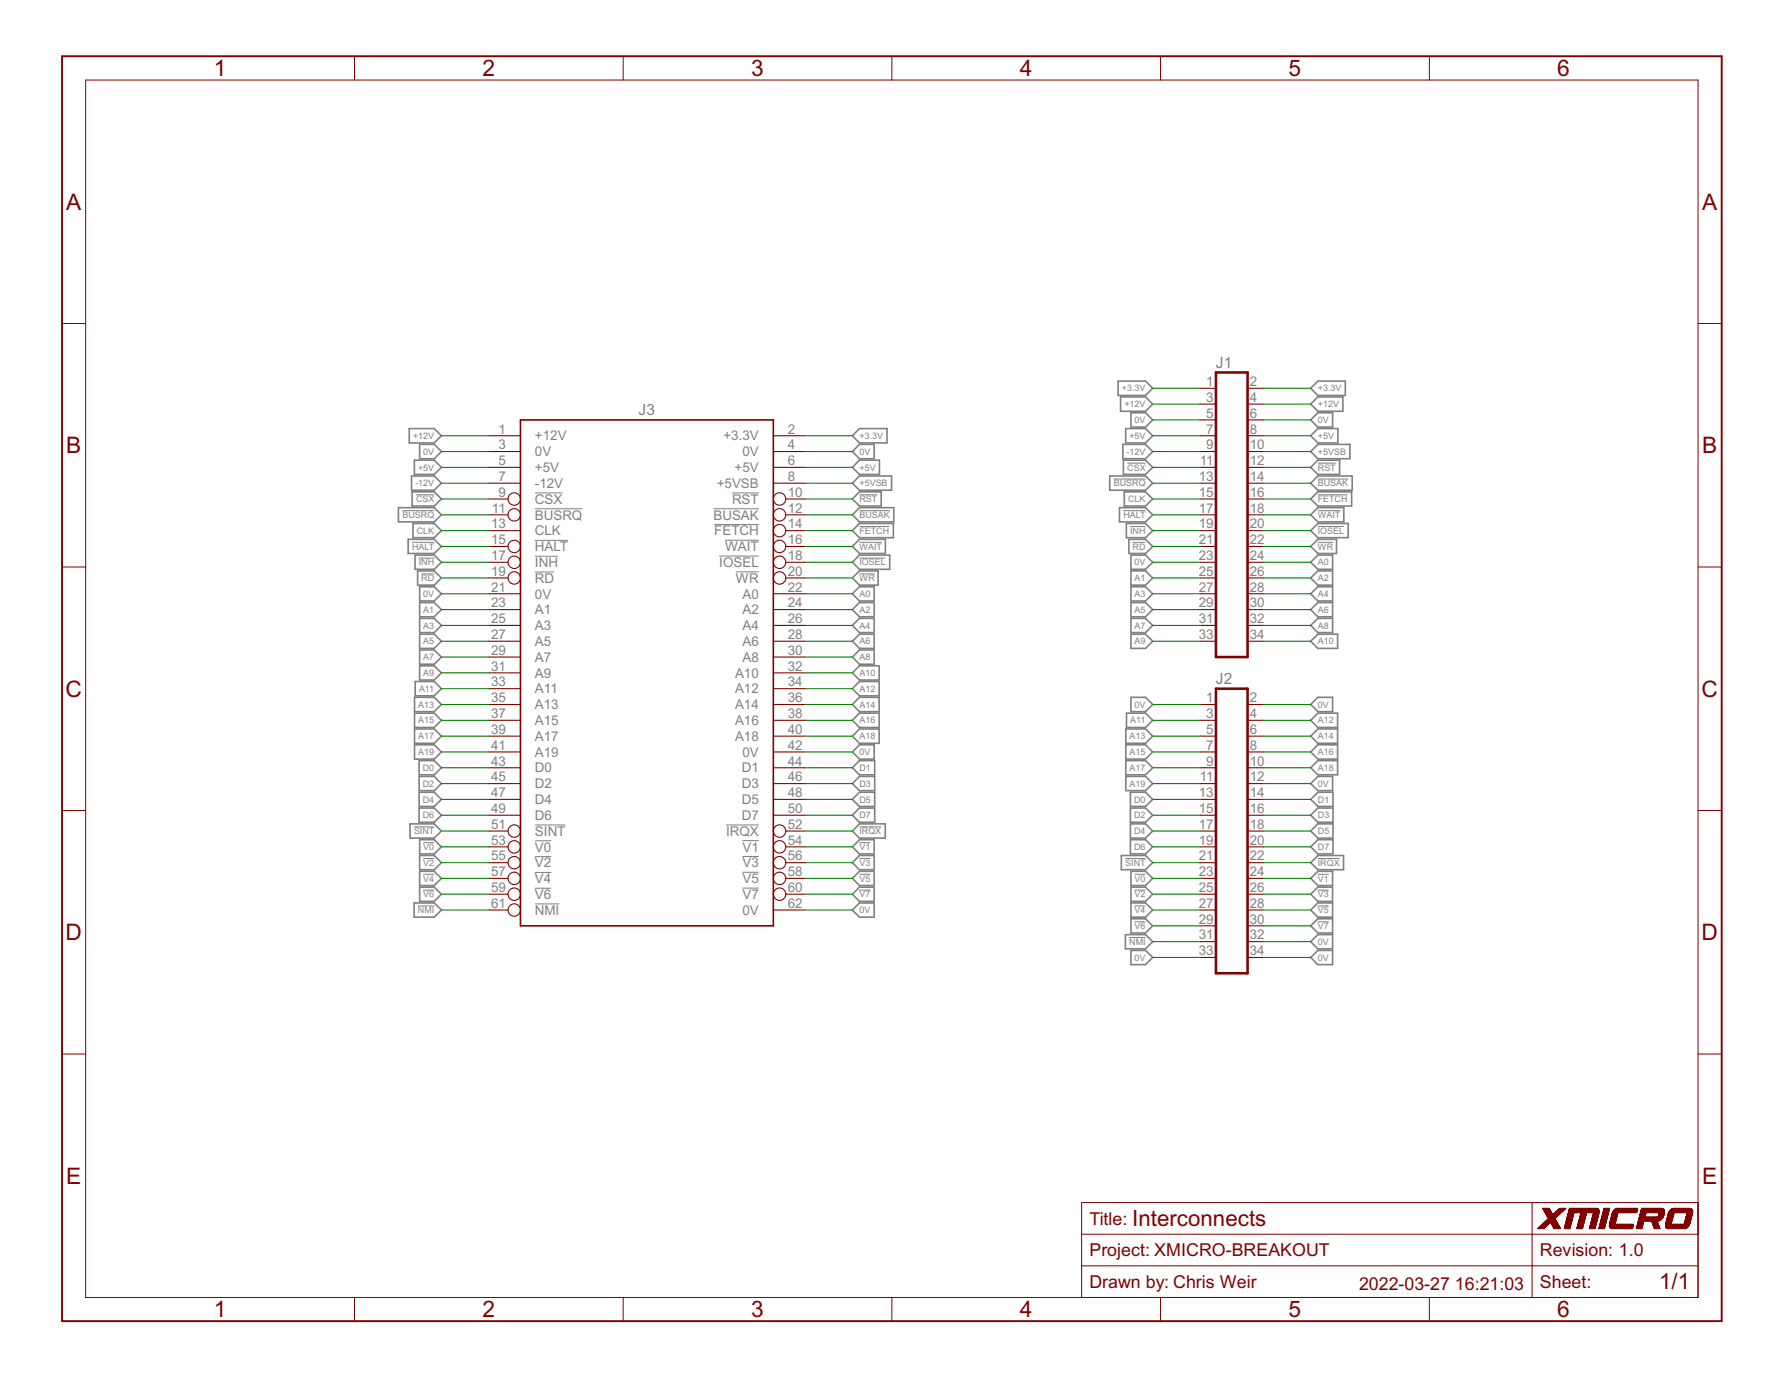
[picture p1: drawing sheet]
<svg xmlns="http://www.w3.org/2000/svg" width="279mm" height="216mm" viewBox="0 0 279 216" stroke-linecap="round" stroke-linejoin="round" font-family="sans-serif">
<g fill="none" stroke="#808080" stroke-width=".16">
<path d="M63 79.9h5M65.2 77.5h2.8M83.8 77.2h4.3M83.8 79.7h7.4M111.7 79.7h7.1M114.6 77.2h4.2M134.6 77.5h2.8M134.6 79.9h4.7M174.4 75h5M175.9 79.9h3.5M176.6 72.5h2.8M206.4 77.5h4.7"/>
<path d="M206.4 72.5h2.8M206.4 79.9h3.5M206.4 75h4.7M64.5 84.9h3.5M65.6 87.4h2.4M66 89.9h2M83.8 87.1h3.6M83.8 84.6h5.2M83.8 89.6h3M111.9 82.1h6.9M112.6 87.1h6.2M113.5 84.6h5.3"/>
<path d="M115.2 89.5h3.6M134.6 89.9h2.4M134.6 84.9h3.5M134.6 82.4h4.7M134.6 87.4h4.1M177 82.4h2.4M177.4 84.9h2M206.4 84.9h2.4M206.4 82.4h4.1M64.8 129.5h3.2M66.3 131.9h1.7M66.3 136.9h1.7"/>
<path d="M66.3 134.4h1.7M66.3 139.4h1.7M83.8 129.2h4.8M83.8 139.1h2.5M83.8 136.6h2.5M83.8 134.1h2.5M83.8 131.6h2.5M113.7 129.2h5.1M116.3 139h2.5M116.3 136.6h2.5M116.3 134.1h2.5M116.3 131.6h2.5"/>
<path d="M134.6 131.9h1.7M134.6 136.9h1.7M134.6 134.4h1.7M134.6 139.4h1.7M134.6 129.5h3.4M176.2 134.4h3.2M177.7 136.9h1.7M177.7 139.4h1.7M206.4 136.9h1.7M206.4 134.4h3.4M206.4 139.4h1.7M65.4 141.8h2.6"/>
<path d="M83.8 141.5h3.8M176.8 146.8h2.6M177.7 141.8h1.7M177.7 144.3h1.7M206.4 141.8h1.7M206.4 144.3h1.7"/>
</g>
<g fill="none" stroke="#808080" stroke-width=".25">
<path d="M175.1 59.7h4.3l1.1 1.1-1.1 1.1h-4.3zM62.4 79.5h5.6l1.1 1.1-1.1 1.1h-5.6zM64.1 67.1h3.9l1.1 1.1-1.1 1.1h-3.9zM64.5 74.5h3.5l1.1 1.1-1.1 1.2h-3.5zM64.5 77h3.5l1.1 1.1-1.1 1.1h-3.5zM64.9 72.1h3.1l1.1 1.1-1.1 1.1h-3.1zM65.7 69.6h2.3l1.1 1.1-1.1 1.1h-2.3zM134.6 69.6h2.3v2.2h-2.3l-1.1-1.1zM134.6 77h3.4v2.2h-3.4l-1.1-1.1zM134.6 72.1h3.1v2.2h-3.1l-1.1-1.1zM134.6 74.5h5v2.3h-5l-1.1-1.2zM134.6 67.1h4.3v2.2h-4.3l-1.1-1.1z"/>
<path d="M134.6 79.5h5.4v2.2h-5.4l-1.1-1.1zM173.8 74.5h5.6l1.1 1.1-1.1 1.2h-5.6zM175.3 79.5h4.1l1.1 1.1-1.1 1.1h-4.1zM175.5 62.1h3.9l1.1 1.2-1.1 1.1h-3.9zM175.9 69.6h3.5l1.1 1.1-1.1 1.1h-3.5zM175.9 72.1h3.5l1.1 1.1-1.1 1.1h-3.5zM176.1 77h3.3l1.1 1.1-1.1 1.1h-3.3zM176.3 67.1h3.1l1.1 1.1-1.1 1.1h-3.1zM177.1 64.6h2.3l1.1 1.1-1.1 1.2h-2.3zM205.3 75.6l1.1-1.1h5.4v2.3h-5.4zM205.3 65.7l1.1-1.1h2.3v2.3h-2.3zM205.3 70.7l1.1-1.1h5v2.2h-5z"/>
<path d="M205.3 73.2l1.1-1.1h3.4v2.2h-3.4zM205.3 60.8l1.1-1.1h4.3v2.2h-4.3zM205.3 63.3l1.1-1.2h3.9v2.3h-3.9zM206.4 77h5.3v2.2h-5.3l-1.1-1.1zM206.4 67.1h3.1v2.2h-3.1l-1.1-1.1zM63.9 84.4h4.1l1.1 1.2-1.1 1.1h-4.1zM64.7 82h3.3l1.1 1.1-1.1 1.1h-3.3zM65 86.9h3l1.1 1.1-1.1 1.1h-3zM65.4 89.4h2.6l1.1 1.1-1.1 1.1h-2.6zM65.7 99.3h2.3l1.1 1.1-1.1 1.1h-2.3zM65.7 91.9h2.3l1.1 1.1-1.1 1.1h-2.3zM65.7 94.3h2.3l1.1 1.1-1.1 1.2h-2.3z"/>
<path d="M65.7 96.8h2.3l1.1 1.1-1.1 1.1h-2.3zM133.5 93l1.1-1.1h2.3v2.2h-2.3zM133.5 95.4l1.1-1.1h2.3v2.3h-2.3zM133.5 97.9l1.1-1.1h2.3v2.2h-2.3zM134.6 86.9h4.7v2.2h-4.7l-1.1-1.1zM134.6 89.4h2.9v2.2h-2.9l-1.1-1.1zM134.6 84.4h4.1v2.3h-4.1l-1.1-1.1zM134.6 82h5.3v2.2h-5.3l-1.1-1.1zM176.4 82h3l1.1 1.1-1.1 1.1h-3zM176.8 84.4h2.6l1.1 1.2-1.1 1.1h-2.6zM177.1 99.3h2.3l1.1 1.1-1.1 1.1h-2.3zM177.1 86.9h2.3l1.1 1.1-1.1 1.1h-2.3z"/>
<path d="M177.1 89.4h2.3l1.1 1.1-1.1 1.1h-2.3zM177.1 91.9h2.3l1.1 1.1-1.1 1.1h-2.3zM177.1 94.3h2.3l1.1 1.1-1.1 1.2h-2.3zM177.1 96.8h2.3l1.1 1.1-1.1 1.1h-2.3zM205.3 88l1.1-1.1h2.3v2.2h-2.3zM205.3 97.9l1.1-1.1h2.3v2.2h-2.3zM205.3 90.5l1.1-1.1h2.3v2.2h-2.3zM205.3 93l1.1-1.1h2.3v2.2h-2.3zM205.3 95.4l1.1-1.1h2.3v2.3h-2.3zM205.3 85.6l1.1-1.2h2.9v2.3h-2.9zM205.3 80.6l1.1-1.1h4.1v2.2h-4.1zM206.4 82h4.7v2.2h-4.7l-1.1-1.1z"/>
<path d="M64.9 111.7h3.1l1.1 1.1-1.1 1.1h-3.1zM64.9 109.2h3.1l1.1 1.1-1.1 1.1h-3.1zM64.9 114.1h3.1l1.1 1.2-1.1 1.1h-3.1zM64.9 116.6h3.1l1.1 1.1-1.1 1.2h-3.1zM65 106.7h3l1.1 1.1-1.1 1.1h-3zM65.6 119.1h2.4l1.1 1.1-1.1 1.1h-2.4zM65.7 104.2h2.3l1.1 1.1-1.1 1.2h-2.3zM65.7 101.8h2.3l1.1 1.1-1.1 1.1h-2.3zM133.5 105.3l1.1-1.1h3.1v2.3h-3.1zM133.5 100.4l1.1-1.1h2.3v2.2h-2.3zM133.5 102.9l1.1-1.1h2.3v2.2h-2.3zM134.6 119.1h2.4v2.2h-2.4l-1.1-1.1z"/>
<path d="M134.6 111.7h3.1v2.2h-3.1l-1.1-1.1zM134.6 116.6h2.3v2.3h-2.3l-1.1-1.2zM134.6 109.2h3.1v2.2h-3.1l-1.1-1.1zM134.6 106.7h3.1v2.2h-3.1l-1.1-1.1zM134.6 114.1h3.1v2.3h-3.1l-1.1-1.1zM176.3 119.1h3.1l1.1 1.1-1.1 1.1h-3.1zM176.3 116.6h3.1l1.1 1.1-1.1 1.2h-3.1zM176.3 114.1h3.1l1.1 1.2-1.1 1.1h-3.1zM176.4 111.7h3l1.1 1.1-1.1 1.1h-3zM177.1 109.2h2.3l1.1 1.1-1.1 1.1h-2.3zM205.3 115.3l1.1-1.2h3.1v2.3h-3.1zM205.3 100.4l1.1-1.1h3.1v2.2h-3.1z"/>
<path d="M206.4 119.1h3.1v2.2h-3.1l-1.1-1.1zM206.4 111.7h3.1v2.2h-3.1l-1.1-1.1zM206.4 116.6h3.1v2.3h-3.1l-1.1-1.2zM206.4 109.2h2.3v2.2h-2.3l-1.1-1.1zM64.2 129h3.8l1.1 1.1-1.1 1.1h-3.8zM65.6 124h2.4l1.1 1.2-1.1 1.1h-2.4zM65.6 121.6h2.4l1.1 1.1-1.1 1.1h-2.4zM65.6 126.5h2.4l1.1 1.1-1.1 1.1h-2.4zM65.7 131.5h2.3l1.1 1.1-1.1 1.1h-2.3zM65.7 133.9h2.3l1.1 1.2-1.1 1.1h-2.3zM65.7 136.4h2.3l1.1 1.1-1.1 1.1h-2.3zM65.7 138.9h2.3l1.1 1.1-1.1 1.1h-2.3z"/>
<path d="M133.5 137.5l1.1-1.1h2.3v2.2h-2.3zM133.5 140l1.1-1.1h2.3v2.2h-2.3zM134.6 121.6h2.4v2.2h-2.4l-1.1-1.1zM134.6 124h2.4v2.3h-2.4l-1.1-1.1zM134.6 126.5h2.4v2.2h-2.4l-1.1-1.1zM134.6 131.5h2.3v2.2h-2.3l-1.1-1.1zM134.6 133.9h2.3v2.3h-2.3l-1.1-1.1zM134.6 129h4v2.2h-4l-1.1-1.1zM175.6 133.9h3.8l1.1 1.2-1.1 1.1h-3.8zM176.3 121.6h3.1l1.1 1.1-1.1 1.1h-3.1zM177 124h2.4l1.1 1.2-1.1 1.1h-2.4zM177 126.5h2.4l1.1 1.1-1.1 1.1h-2.4z"/>
<path d="M177 129h2.4l1.1 1.1-1.1 1.1h-2.4zM177 131.5h2.4l1.1 1.1-1.1 1.1h-2.4zM177.1 138.9h2.3l1.1 1.1-1.1 1.1h-2.3zM177.1 136.4h2.3l1.1 1.1-1.1 1.1h-2.3zM205.3 125.2l1.1-1.2h2.4v2.3h-2.4zM205.3 127.6l1.1-1.1h2.4v2.2h-2.4zM205.3 130.1l1.1-1.1h2.4v2.2h-2.4zM205.3 132.6l1.1-1.1h2.4v2.2h-2.4zM205.3 122.7l1.1-1.1h2.3v2.2h-2.3zM205.3 137.5l1.1-1.1h2.3v2.2h-2.3zM205.3 140l1.1-1.1h2.3v2.2h-2.3zM206.4 133.9h4v2.3h-4l-1.1-1.1z"/>
<path d="M64.9 141.4h3.1l1.1 1.1-1.1 1.1h-3.1zM133.5 142.5l1.1-1.1h2.3v2.2h-2.3zM176.3 146.3h3.1l1.1 1.1-1.1 1.1h-3.1zM177.1 148.8h2.3l1.1 1.1-1.1 1.1h-2.3zM177.1 141.4h2.3l1.1 1.1-1.1 1.1h-2.3zM177.1 143.8h2.3l1.1 1.1-1.1 1.2h-2.3zM205.3 142.5l1.1-1.1h2.3v2.2h-2.3zM205.3 144.9l1.1-1.1h2.3v2.3h-2.3zM205.3 147.4l1.1-1.1h2.3v2.2h-2.3zM205.3 149.9l1.1-1.1h2.3v2.2h-2.3z"/>
</g>
<path d="M190.4 58.3h5v44.6h-5zM190.4 107.8h5v44.6h-5z" fill="none" stroke="#800000" stroke-width=".4"/>
<g fill="none" stroke="#800000" stroke-width=".17">
<path d="M76.6 68.2h4.9M76.6 70.7h4.9M76.6 73.2h4.9M76.6 75.6h4.9M76.6 78.1h3M121.1 68.2h5M121.1 70.7h5M121.1 73.2h5M121.1 75.6h5M123 78.1h3.1M188 60.8h2.4M188 63.3h2.4"/>
<path d="M188 65.7h2.4M188 68.2h2.4M188 70.7h2.4M188 73.2h2.4M188 75.6h2.4M188 78.1h2.4M195.4 60.8h2.5M195.4 63.3h2.5M195.4 65.7h2.5M195.4 68.2h2.5M195.4 70.7h2.5M195.4 73.2h2.5"/>
<path d="M195.4 75.6h2.5M195.4 78.1h2.5M76.6 80.6h3M76.6 83.1h4.9M76.6 85.6h3M76.6 88h3M76.6 90.5h3M76.6 93h4.9M76.6 95.4h4.9M76.6 97.9h4.9M121.1 93h5M121.1 95.4h5"/>
<path d="M121.1 97.9h5M123 80.6h3.1M123 83.1h3.1M123 85.6h3.1M123 88h3.1M123 90.5h3.1M188 80.6h2.4M188 83.1h2.4M188 85.6h2.4M188 88h2.4M188 90.5h2.4M188 93h2.4"/>
<path d="M188 95.4h2.4M188 97.9h2.4M195.4 80.6h2.5M195.4 83.1h2.5M195.4 85.6h2.5M195.4 88h2.5M195.4 90.5h2.5M195.4 93h2.5M195.4 95.4h2.5M195.4 97.9h2.5M76.6 100.4h4.9M76.6 110.3h4.9"/>
<path d="M76.6 112.8h4.9M76.6 115.3h4.9M76.6 117.7h4.9M76.6 102.9h4.9M76.6 105.3h4.9M76.6 107.8h4.9M121.1 100.4h5M121.1 110.3h5M121.1 112.8h5M121.1 115.3h5M121.1 117.7h5M121.1 102.9h5"/>
<path d="M121.1 105.3h5M121.1 107.8h5M188 100.4h2.4M188 110.3h2.4M188 112.8h2.4M188 115.3h2.4M188 117.7h2.4M195.4 100.4h2.5M195.4 110.3h2.5M195.4 112.8h2.5M195.4 115.3h2.5M195.4 117.7h2.5"/>
<path d="M76.6 120.2h4.9M76.6 122.7h4.9M76.6 125.2h4.9M76.6 127.6h4.9M76.6 130.1h3M76.6 132.6h3M76.6 135.1h3M76.6 137.5h3M76.6 140h3M121.1 120.2h5M121.1 122.7h5M121.1 125.2h5"/>
<path d="M121.1 127.6h5M123 130.1h3.1M123 132.6h3.1M123 135.1h3.1M123 137.5h3.1M123 140h3.1M188 120.2h2.4M188 122.7h2.4M188 125.2h2.4M188 127.6h2.4M188 130.1h2.4M188 132.6h2.4"/>
<path d="M188 135.1h2.4M188 137.5h2.4M188 140h2.4M195.4 120.2h2.5M195.4 122.7h2.5M195.4 125.2h2.5M195.4 127.6h2.5M195.4 130.1h2.5M195.4 132.6h2.5M195.4 135.1h2.5M195.4 137.5h2.5M195.4 140h2.5"/>
<path d="M76.6 142.5h3M121.1 142.5h5M188 142.5h2.4M188 144.9h2.4M188 147.4h2.4M188 149.9h2.4M195.4 142.5h2.5M195.4 144.9h2.5M195.4 147.4h2.5M195.4 149.9h2.5"/>
<circle cx="80.5" cy="78.1" r=".97"/>
<circle cx="122.1" cy="78.1" r=".97"/>
<circle cx="80.5" cy="88" r=".97"/>
<circle cx="80.5" cy="90.5" r=".97"/>
<circle cx="80.5" cy="85.6" r=".97"/>
<circle cx="80.5" cy="80.6" r=".97"/>
<circle cx="122.1" cy="90.5" r=".97"/>
<circle cx="122.1" cy="88" r=".97"/>
<circle cx="122.1" cy="83.1" r=".97"/>
<circle cx="122.1" cy="85.6" r=".97"/>
<circle cx="122.1" cy="80.6" r=".97"/>
<circle cx="80.5" cy="130.1" r=".97"/>
<circle cx="80.5" cy="135.1" r=".97"/>
<circle cx="80.5" cy="132.6" r=".97"/>
<circle cx="80.5" cy="140" r=".97"/>
<circle cx="80.5" cy="137.5" r=".97"/>
<circle cx="122.1" cy="137.5" r=".97"/>
<circle cx="122.1" cy="130.1" r=".97"/>
<circle cx="122.1" cy="132.6" r=".97"/>
<circle cx="122.1" cy="140" r=".97"/>
<circle cx="122.1" cy="135.1" r=".97"/>
<circle cx="80.5" cy="142.5" r=".97"/>
</g>
<path d="M81.5 65.7h39.6v79.2h-39.6z" fill="none" stroke="#800000" stroke-width=".25"/>
<path d="M9.7 8.8h259.9v198h-259.9z" fill="none" stroke="#800000" stroke-width=".3"/>
<g fill="none" stroke="#800000" stroke-width=".16">
<path d="M13.4 12.5h252.5v190.6h-252.5zM55.5 8.8v3.7M97.6 8.8v3.7M139.7 8.8v3.7M181.8 8.8v3.7M223.9 8.8v3.7M9.7 50.7h3.7M265.9 50.7h3.7M9.7 88.8h3.7M265.9 88.8h3.7M9.7 126.9h3.7M265.9 126.9h3.7"/>
<path d="M9.7 165h3.7M265.9 165h3.7M169.4 193.2h96.5M169.4 198.2h96.5M239.9 188.3v14.8M241.1 192.1h1M241.4 191.8h1M241.6 189.2h1.1M241.7 191.6h.9M241.7 189.3h1M241.7 189.4h1M241.7 189.4h1.1"/>
<path d="M241.8 189.5h1M241.8 192.3h-1M241.8 189.6h1M241.9 192.3h-1M241.9 189.6h1M241.9 189.7h1M241.9 192.2l-1 .1M241.9 191.3h1.9M241.9 192.2h-.9M241.9 189.8h1.1M242 189.8h1M242 191.3h1.8"/>
<path d="M242 192.2h-1M242 189.9h1M242 192.1h-.9M242 191.2h1.8M242.1 190h1M242.1 191.2h1.7M242.1 192l-1 .1M242.1 191.2h1.6M242.1 190.1h1M242.1 192h-.9M242.2 191.1h1.5M242.2 190.2h2"/>
<path d="M242.2 192h-1M242.2 190.2h1.9M242.2 191.9h-.9M242.3 190.3h1.7M242.3 191h1.3M242.3 190.4h1.6M242.3 191.9h-1M242.3 191.8l-.9 .1M242.4 190.9h1.2M242.4 190.5h1.4M242.4 191.8h-1M242.4 190.6h1.3"/>
<path d="M242.4 191.7h-.9M242.5 191.7h-1M242.5 190.8h1M242.5 191.6l-.9 .1M242.6 191.6h-1M242.7 191.5l-1 .1M242.7 191.5h-1M242.7 191.5h-.9M242.8 191.4h-1M242.8 191.4h-.9M242.9 191.4h1M242.9 191.5h1"/>
<path d="M243 191.5h.9M243 191.6h1M243 191.7h1.1M243.1 191.7h1M243.1 191.8h1M243.1 191.8l1 .1M243.1 191.9h1.1M243.2 191.9h1M243.2 192h1M243.2 192.1h1.1M243.3 192.1h1M243.3 192.2h1"/>
<path d="M243.3 192.2l1.1 .1M243.4 192.3h1M243.4 190h.9M243.5 190.8h-1M243.6 190.7h-1.1M243.6 190.6h-1.2M243.7 189.7h.9M243.8 190.5h-1.4M244 189.5h.9M244.1 190.3h-1.9M244.2 190.1h-1M244.2 189.2h1"/>
<path d="M244.2 189.2h1l-1.7 1.6 .9 1.6h-1l-.6-1.1-1 1.1h-1l1.7-1.6M244.3 189.2l-1.1 1-.6-1h-1l.9 1.6M244.3 190.1h-1M244.3 190l-1 .1M244.4 190h-1M244.4 189.9h-1M244.5 189.9h-1M244.5 189.8l-1 .1M244.6 189.8h-1M244.7 189.7h-1M244.8 189.6h-1M244.9 189.5h-1"/>
<path d="M245 189.4h-1M245 192.3h.9M245 192.2h.9M245 192.1h.9M245.1 192.1h.8M245.1 192h.8M245.1 189.3l-1 .1M245.1 192h.9M245.1 191.9h.9M245.1 189.3h-1M245.1 191.8h.9M245.2 191.7h.8"/>
<path d="M245.2 189.3h-1M245.2 191.6h.8M245.2 191.6h.9M245.2 191.5h.9M245.2 191.4h.9M245.3 191.3h.8M245.3 191.2h.8M245.3 191.1h.9M245.3 191h.9M245.4 190.9h.8M245.4 190.8h.9M245.4 190.7h.9"/>
<path d="M245.4 190.6h.9M245.4 190.5h.9M245.5 190.5h.8M245.5 190.4h.9M245.5 190.3h.9M245.5 190.2h.9M245.6 190.2h.8M245.6 190.1h.8M245.6 190h.9M245.6 189.9h.9M245.6 189.8h4.8M245.7 189.8h4.7"/>
<path d="M245.7 189.7h4.7M245.7 189.6h4.7M245.7 189.5h4.7M245.7 189.4h4.7M245.8 189.3h4.5M245.8 189.2h4.4M245.9 192.3h-.9M245.9 192.2l-.9 .1M245.9 192.2h-.9M246 192h-.9M246 191.9h-.9M246 191.8l-.9 .1"/>
<path d="M246.1 191.5h-.9M246.1 191.3h-.8M246.2 191.2h-.9M246.2 191.1h-.9M246.3 190.9h-.9M246.4 190.4l-.9 .1M246.4 190.4h-.9M246.4 190.3h-.9M246.4 190.2h-.9M246.4 190.1h-.8M246.5 190l-.9 .1M247 192.3h.8"/>
<path d="M247 192.2h.9M247 192.1h.9M247 192h.9M247.1 192h.8M247.1 191.9h.8M247.1 191.8h.9M247.1 191.7h.9M247.1 191.6h.9M247.2 191.6h.8M247.2 191.5h.9M247.2 191.4h.9M247.2 191.3h.9"/>
<path d="M247.2 191.2h.9M247.3 191.2h.8M247.3 191.1h.9M247.3 191h.9M247.3 190.9h.9M247.4 190.8h.8M247.4 190.7h.8M247.4 190.7h.9M247.4 190.6h.9M247.4 190.5h.9M247.5 190.4h.8M247.5 190.3h.8"/>
<path d="M247.5 190.3h.9M247.5 190.2h.9M247.5 190.1h.9M247.6 190h.8M247.6 189.9h.9M247.6 189.9l-.6 2.5h.8l.7-2.5M247.8 192.3h-.8M247.9 192.2l-.9 .1M247.9 192h-.8M247.9 191.9h-.8M248 191.8l-.9 .1M248 191.6h-.8"/>
<path d="M248.1 191.3h-.9M248.1 191.2h-.8M248.2 191.1h-.9M248.2 190.9l-.9 .1M248.2 190.9h-.8M248.3 190.4l-.8 .1M248.4 190.2h-.9M248.4 190.1h-.9M248.4 190l-.8 .1M248.9 192.3h.9M249 192.2h.8M249 192.1h.9"/>
<path d="M249 192h.9M249 191.9h.9M249.1 191.8h.8M249.1 191.7h.9M249.1 191.6h.9M249.2 191.5h.8M249.2 191.4h.8M249.2 191.3h.9M249.2 191.2h.9M249.3 191.1h.8M249.3 191h.8M249.3 190.9h.8"/>
<path d="M249.3 190.9h.9M249.3 190.8h.9M249.4 190.7h.8M249.4 190.6h.8M249.4 190.5h.9M249.4 190.4h.9M249.5 190.3h.8M249.5 190.2h.8M249.5 190.2h.9M249.5 190.1h.9M249.5 190h.9M249.6 190h.8"/>
<path d="M249.6 189.9h.8M249.6 189.9l-.7 2.5h.9l.6-2.4M249.9 192l-.9 .1M249.9 192h-.9M250 191.7h-.9M250 191.6l-.9 .1M250.1 191.3h-.9M250.1 189.2h.1M250.1 189.2h-4.3l-.8 3.2h.9l.6-2.5M250.1 191h-.8M250.2 190.9h-.9M250.2 189.2l.1 .1"/>
<path d="M250.2 190.8h-.9M250.2 190.7h-.8M250.3 190.6h-.9M250.3 189.3l.1 .1M250.4 189.4v.1M250.4 192.3h.9M250.4 189.8l-4.8 .1M250.4 189.5v.1M250.4 192.2h.9M250.4 189.6v.2M250.4 189.8v.2M250.5 192.1h.8"/>
<path d="M250.5 192h.8M250.5 192h.9M250.5 191.9h.9M250.5 191.8h.9M250.6 191.7h.8M250.6 191.6h.8M250.6 191.6h.9M250.6 191.5h.9M250.7 191.4h.8M250.7 191.3h.8M250.7 191.2h.9M250.7 191.1h.9"/>
<path d="M250.7 191h.9M250.8 191h.8M250.8 190.9h.8M250.8 190.9h.9M250.8 190.8h.9M250.8 190.7h.9M250.9 190.6h.8M250.9 190.5h.8M250.9 190.5h.9M250.9 190.4h.9M250.9 190.3h.9M251 190.2h.8"/>
<path d="M251 190.1h.8M251 190.1h.9M251 190h.9M251 189.9h.9M251.1 189.8h.8M251.1 189.7h.8M251.1 189.6h.9M251.1 189.5h.9M251.2 189.5h.8M251.2 189.4h.8M251.2 189.3h.9M251.2 189.2h.9"/>
<path d="M251.2 189.2h.9l-.8 3.2h-.9zM251.3 192.3h-.9M251.3 192.2h-.9M251.3 192.1h-.8M251.4 191.9h-.9M251.5 191.5l-.9 .1M251.5 191.5h-.9M251.5 191.4h-.8M251.6 191.2h-.9M251.6 191.1l-.9 .1M251.6 191.1h-.9M251.7 190.7h-.9"/>
<path d="M251.7 190.6h-.9M251.8 190.5h-.9M251.8 190.4h-.9M251.8 190.3h-.9M252 189.7h-.9M252 189.6h-.9M252 189.5h-.9M252.1 191.9h3.7M252.1 191.8h3.7M252.1 189.3l-.9 .1M252.1 191.9v.3M252.1 191.8v.1"/>
<path d="M252.1 191.7h3.7l-.1 .7h-3.3l-.2-.1M252.1 192h3.7M252.1 191.7h3.7M252.1 191.6h.8M252.1 189.3h-.9M252.1 191.7v.1M252.1 192.1h3.6M252.1 192h3.6M252.1 191.6h.9M252.1 191.5h.9M252.1 191.5v.2M252.1 192.2h3.6"/>
<path d="M252.1 191.4h.9M252.1 192.2l.1 .1M252.2 192.2h3.5M252.2 191.3h.8M252.2 191.2h.8M252.2 191.1h.9M252.2 191h.9M252.2 192.3h3.5M252.2 190.9h.9M252.3 190.9h.8M252.3 190.8h.9M252.3 192.3h3.4"/>
<path d="M252.3 190.7h.9M252.3 190.6h.9M252.3 190.5h.9M252.4 190.5h.8M252.4 190.4h.8M252.4 190.4h.9M252.4 190.3h.9M252.4 190.2h.9M252.5 190.1h.8M252.5 190h.8M252.5 190h.9M252.5 190l-.4 1.5"/>
<path d="M252.5 189.9h.9M252.5 189.8v.2M252.6 189.8h3.7M252.6 189.7h3.7M252.6 189.7l-.1 .1M252.7 189.6h3.7M252.7 189.5h3.7M252.7 189.5l-.1 .2M252.8 189.5h3.6M252.8 189.4h3.6M252.9 189.4h3.5M253 189.3l-.3 .2"/>
<path d="M253 191.5h-.9M253 191.4h-.9M253 191.3h-.9M253 189.3h3.5M253.1 191h-.9M253.1 189.2h3.4M253.2 189.2h3.3l-.2 .7h-3.8M253.2 190.8h-.9M253.2 190.7h-.9M253.2 190.6h-.9M253.2 189.2l-.2 .1M253.3 190.2h-.9"/>
<path d="M253.4 189.9h-.9M253.4 189.9l-.5 1.8M255.8 192h-3.7M255.8 191.9h-3.7M255.8 191.8l-3.7 .1M256.3 192.3h.8M256.3 192.3h.9M256.3 192.2h.9M256.3 192.1h.9M256.3 192h.9M256.4 192h.8M256.4 189.7h-3.8"/>
<path d="M256.4 191.9h.8M256.4 191.9h.9M256.4 191.8h.9M256.4 189.4h-3.5M256.5 191.7h.8M256.5 189.3h-3.5M256.5 191.6h.8M256.5 191.5h.9M256.5 191.4h.9M256.6 191.3h.8M256.6 191.2h.8M256.6 191.2h2.9"/>
<path d="M256.6 191h3.5M256.7 190.8h3.6M256.7 190.7h3.7M256.8 190.5l3.7 .1M256.8 190.5h.8M256.8 190.4h.8M256.8 190.4h.9M256.8 190.3h.9M256.8 190.2h.9M256.9 190.1h.8M256.9 190h.8M256.9 189.9h.9"/>
<path d="M256.9 189.8h3.8M257 189.7h3.7M257 189.6h3.7M257 189.5h3.7M257 189.5h3.6M257 189.4h3.6M257.1 189.3l3.5 .1M257.1 189.3h3.4M257.1 189.2h3.2M257.1 189.2h3.3M257.2 192.2h-.9M257.3 191.7h-.9"/>
<path d="M257.3 191.6l-.8 .1M257.4 191.5h-.9M257.4 191.4h-.9M257.4 191.3h-.9M257.6 190.5l.2-.6-.7-.7-.8 3.2h.8l.4-1.2M257.7 190.4h-.9M257.7 190.3h-.9M257.8 190h-.9M257.8 189.9h-.9M258.7 191.2h.9M258.7 191.3h.9M258.7 191.4h.9"/>
<path d="M258.8 191.4h.8M258.8 191.5h.8M258.8 191.5h.9M258.8 191.6h.9M258.8 191.6l.9 .1M258.9 191.7h.8M258.9 191.8h.9M258.9 191.9h.9M259 192h.8M259 191.9h.8M259 192l.9 .1M259 192.1h.9"/>
<path d="M259 192.2h.9M259.1 192.2l.8 .1M259.1 192.3h.8M259.7 190.5h.8M259.7 190.4h.8M259.7 190.4h.9M259.7 190.3h.9M259.8 190.2h.8M259.8 190.1h.8M259.8 190h.8M259.8 190h.9M259.8 191.1l-3.2 .1"/>
<path d="M259.8 189.9h.9M259.8 189.9l-.1 .6M259.9 191.1h-3.3M260 191.1h-3.4M260 191.1l-.5 .1 .5 1.2h-.9l-.4-1.2M260.1 191h-3.5M260.2 190.9l-3.6 .1M260.2 190.9h-3.6M260.2 190.9h-3.5M260.3 190.8h-3.6M260.3 189.2l.3 .3M260.3 190.8l-.3 .3"/>
<path d="M260.4 190.7h-3.7M260.4 190.6h-3.7M260.5 190.6h-3.8M260.5 190.5l-.2 .3M260.5 190.5h-.8M260.5 190.4l-.8 .1M260.5 190.5h.1M260.6 190.4l-.1 .1M260.6 190.3h-.9M260.6 190.2h-.8M260.6 190.1h-.8M260.6 189.5h.1"/>
<path d="M260.7 189.9l-.1 .5M260.7 189.9h-.9M260.7 189.8l-3.8 .1M260.7 189.8h-3.8M260.7 189.5v.3M260.7 189.8v.1M260.8 191.9l.1 .1M260.9 192h3.5M260.9 191.8h3.6M260.9 191.8h3.7M260.9 191.7h3.7M260.9 191.6h.8"/>
<path d="M260.9 191.7l-.1 .2M260.9 192v.1M260.9 191.5h.8M260.9 191.6v.1M260.9 192.1h3.5M260.9 191.4h.9M260.9 192.1v.1M260.9 192.2h.1M260.9 192.2h3.3M260.9 191.3h.9M261 191.2h.8M261 192.2l.1 .1"/>
<path d="M261 192.2h3.2M261 191.1h.9M261 192.3h3.1M261 191h.9M261 190.9h.9M261.1 190.8h.8M261.1 192.3h2.9M261.1 190.7h.9M261.1 190.6h.9M261.2 190.5h.8M261.2 190.4h.8M261.2 190.3h.9"/>
<path d="M261.2 190.2h.9M261.3 190.1h.8M261.3 190h.8M261.3 189.9h.9M261.4 189.8h3.7M261.4 189.8l-.5 1.8M261.4 189.7h3.7M261.5 189.6h3.6M261.5 189.6l-.1 .2M261.5 189.5h3.6M261.6 189.5h3.5M261.6 189.5h3.4"/>
<path d="M261.6 189.5l-.1 .1M261.6 189.4h3.4M261.7 189.4h3.3M261.7 191.6h-.8M261.7 191.5l-.8 .1M261.7 189.3h3.3M261.7 189.3l-.1 .2M261.8 191.5h-.9M261.8 191.4h-.9M261.8 189.3h3.1M261.9 191.1l-.9 .1M261.9 191.1h-.9"/>
<path d="M261.9 189.2h2.9M261.9 190.8h-.8M262 189.2h2.8M262 189.2l-.3 .1M262 190.5h-.8M262.1 190.2h-.9M262.1 189.2h-.1M262.2 189.9h-.9M262.2 189.2v.7l-.5 1.8M263.8 191.6h.8M263.8 191.5h.8M263.8 191.5h.9"/>
<path d="M263.8 191.4h.9M263.8 191.3h.9M263.9 191.3h.8M263.9 191.2h.8M263.9 191.2h.9M263.9 191.1h.9M263.9 191h.9M264 190.9h.8M264 190.8h.8M264 190.8h.9M264 190.7h.9M264 190.6h.9"/>
<path d="M264.1 192.3h-3M264.1 190.5h.8M264.1 190.4h.9M264.1 190.3h.9M264.1 190.2h.9M264.2 190.2h.8M264.2 190.1h.8M264.2 192.2l-.1 .1M264.2 190h.8M264.2 189.9h.9M264.2 189.9l-.4 1.8M264.3 192.2h-3.4"/>
<path d="M264.3 192.2h-.1M264.3 192.1h-3.4M264.5 192h-3.6M264.5 191.9h-3.6M264.5 191.8l-3.6 .1M264.6 191.7l-.3 .5M264.6 191.6l-.8 .1M264.6 191.6h-.8M264.6 191.6v.1M264.7 191.5h-.9M264.7 189.2l.2 .1M264.7 191.4h-.9"/>
<path d="M264.8 190.9l-.9 .1M264.9 190.7h-.9M264.9 190.6h-.9M264.9 190.5l-.8 .1M264.9 189.3l.1 .1M265 190.4h-.9M265 190.3h-.9M265 189.4h.1M265 189.4l.1 .3M265.1 190h-.9M265.1 189.9l-.5 1.7M265.1 189.8l-3.8 .1"/>
<path d="M265.1 189.7h-3.7M265.1 189.8v.1M265.1 189.7v.1M265.9 188.3h-96.5v14.8M55.5 203.1v3.7M97.6 203.1v3.7M139.7 203.1v3.7M181.8 203.1v3.7M223.9 203.1v3.7"/>
</g>
<g fill="none" stroke="#008000" stroke-width=".17">
<path d="M69.1 70.7h7.5M69.1 78.1h7.5M69.1 73.2h7.5M69.1 75.6h7.5M69.1 68.2h7.5M126.1 70.7h7.4M126.1 78.1h7.4M126.1 73.2h7.4M126.1 75.6h7.4M126.1 68.2h7.4M180.5 70.7h7.5M180.5 65.7h7.5"/>
<path d="M180.5 78.1h7.5M180.5 73.2h7.5M180.5 75.6h7.5M180.5 68.2h7.5M180.5 60.8h7.5M180.5 63.3h7.5M197.9 70.7h7.4M197.9 65.7h7.4M197.9 78.1h7.4M197.9 73.2h7.4M197.9 75.6h7.4M197.9 68.2h7.4"/>
<path d="M197.9 60.8h7.4M197.9 63.3h7.4M69.1 97.9h7.5M69.1 93h7.5M69.1 88h7.5M69.1 90.5h7.5M69.1 85.6h7.5M69.1 83.1h7.5M69.1 80.6h7.5M69.1 95.4h7.5M126.1 97.9h7.4M126.1 93h7.4"/>
<path d="M126.1 88h7.4M126.1 90.5h7.4M126.1 85.6h7.4M126.1 83.1h7.4M126.1 80.6h7.4M126.1 95.4h7.4M180.5 97.9h7.5M180.5 93h7.5M180.5 88h7.5M180.5 90.5h7.5M180.5 85.6h7.5M180.5 83.1h7.5"/>
<path d="M180.5 80.6h7.5M180.5 95.4h7.5M197.9 97.9h7.4M197.9 93h7.4M197.9 88h7.4M197.9 90.5h7.4M197.9 85.6h7.4M197.9 83.1h7.4M197.9 80.6h7.4M197.9 95.4h7.4M69.1 112.8h7.5M69.1 117.7h7.5"/>
<path d="M69.1 110.3h7.5M69.1 115.3h7.5M69.1 107.8h7.5M69.1 105.3h7.5M69.1 100.4h7.5M69.1 102.9h7.5M126.1 112.8h7.4M126.1 117.7h7.4M126.1 110.3h7.4M126.1 115.3h7.4M126.1 107.8h7.4M126.1 105.3h7.4"/>
<path d="M126.1 100.4h7.4M126.1 102.9h7.4M180.5 112.8h7.5M180.5 117.7h7.5M180.5 110.3h7.5M180.5 115.3h7.5M180.5 100.4h7.5M197.9 112.8h7.4M197.9 117.7h7.4M197.9 110.3h7.4M197.9 115.3h7.4M197.9 100.4h7.4"/>
<path d="M69.1 120.2h7.5M69.1 125.2h7.5M69.1 122.7h7.5M69.1 132.6h7.5M69.1 137.5h7.5M69.1 135.1h7.5M69.1 140h7.5M69.1 130.1h7.5M69.1 127.6h7.5M126.1 120.2h7.4M126.1 125.2h7.4M126.1 122.7h7.4"/>
<path d="M126.1 132.6h7.4M126.1 137.5h7.4M126.1 135.1h7.4M126.1 140h7.4M126.1 130.1h7.4M126.1 127.6h7.4M180.5 120.2h7.5M180.5 125.2h7.5M180.5 122.7h7.5M180.5 132.6h7.5M180.5 137.5h7.5M180.5 135.1h7.5"/>
<path d="M180.5 140h7.5M180.5 130.1h7.5M180.5 127.6h7.5M197.9 120.2h7.4M197.9 125.2h7.4M197.9 122.7h7.4M197.9 132.6h7.4M197.9 137.5h7.4M197.9 135.1h7.4M197.9 140h7.4M197.9 130.1h7.4M197.9 127.6h7.4"/>
<path d="M69.1 142.5h7.5M126.1 142.5h7.4M180.5 142.5h7.5M180.5 147.4h7.5M180.5 149.9h7.5M180.5 144.9h7.5M197.9 142.5h7.4M197.9 147.4h7.4M197.9 149.9h7.4M197.9 144.9h7.4"/>
</g>
<g font-size="4" fill="#800000">
<text x="33.5" y="11.9">1</text>
<text x="75.6" y="11.9">2</text>
<text x="117.6" y="11.9">3</text>
<text x="159.7" y="11.9">4</text>
<text x="201.8" y="11.9">5</text>
<text x="243.9" y="11.9">6</text>
<text x="10.4" y="32.9">A</text>
<text x="266.6" y="32.9">A</text>
<text x="10.4" y="71">B</text>
<text x="266.6" y="71">B</text>
<text x="10.3" y="109.1">C</text>
<text x="266.5" y="109.1">C</text>
<text x="10.3" y="147.2">D</text>
<text x="266.5" y="147.2">D</text>
<text x="10.4" y="185.3">E</text>
<text x="266.6" y="185.3">E</text>
<text x="33.5" y="206.3">1</text>
<text x="75.6" y="206.3">2</text>
<text x="117.6" y="206.3">3</text>
<text x="159.7" y="206.3">4</text>
<text x="201.8" y="206.3">5</text>
<text x="243.9" y="206.3">6</text>
</g>
<g font-size="3.9" fill="#800000">
<text x="177.3" y="192">Interconnects</text>
<text x="259.8" y="201.9">1/1</text>
</g>
<g font-size="3.1" fill="#800000">
<text x="170.6" y="191.7">Title:</text>
<text x="170.6" y="196.7">Project: XMICRO-BREAKOUT</text>
<text x="241.2" y="196.7">Revision: 1.0</text>
<text x="170.6" y="201.6">Drawn by: Chris Weir</text>
<text x="212.9" y="201.9">2022-03-27</text>
<text x="227.9" y="201.9">16:21:03</text>
<text x="241.2" y="201.6">Sheet:</text>
</g>
<g font-size="2.7" fill="#808080">
<text x="190.4" y="57.6">J1</text>
<text x="100" y="65">J3</text>
<text x="190.4" y="107.1">J2</text>
</g>
<g font-size="2.3" fill="#808080">
<text x="188.9" y="60.4">1</text>
<text x="188.9" y="62.9">3</text>
<text x="188.9" y="65.4">5</text>
<text x="195.7" y="60.4">2</text>
<text x="195.7" y="62.9">4</text>
<text x="195.7" y="65.4">6</text>
<text x="78.1" y="67.9">1</text>
<text x="78.1" y="70.3">3</text>
<text x="83.8" y="69">+12V</text>
<text x="83.8" y="71.4">0V</text>
<text x="113.3" y="69">+3.3V</text>
<text x="116.3" y="71.4">0V</text>
<text x="123.4" y="70.3">4</text>
<text x="123.4" y="67.9">2</text>
<text x="188.9" y="67.9">7</text>
<text x="188.9" y="70.3">9</text>
<text x="195.7" y="67.9">8</text>
<text x="195.7" y="70.3">10</text>
<text x="78.1" y="72.8">5</text>
<text x="78.1" y="75.3">7</text>
<text x="78.1" y="77.8">9</text>
<text x="83.8" y="73.9">+5V</text>
<text x="83.8" y="76.4">-12V</text>
<text x="112.3" y="76.4">+5VSB</text>
<text x="115" y="73.9">+5V</text>
<text x="123.4" y="75.3">8</text>
<text x="123.4" y="77.8">10</text>
<text x="123.4" y="72.8">6</text>
<text x="187.8" y="75.3">13</text>
<text x="187.8" y="77.8">15</text>
<text x="187.9" y="72.8">11</text>
<text x="195.7" y="72.8">12</text>
<text x="195.7" y="75.3">14</text>
<text x="195.7" y="77.8">16</text>
<text x="76.9" y="82.7">13</text>
<text x="77" y="80.2">11</text>
<text x="83.8" y="83.8">CLK</text>
<text x="83.8" y="78.9">CSX</text>
<text x="83.8" y="81.3">BUSRQ</text>
<text x="111.7" y="81.3">BUSAK</text>
<text x="111.9" y="83.8">FETCH</text>
<text x="114.6" y="78.9">RST</text>
<text x="123.4" y="82.7">14</text>
<text x="123.4" y="80.2">12</text>
<text x="187.8" y="80.2">17</text>
<text x="187.8" y="82.7">19</text>
<text x="195.7" y="80.2">18</text>
<text x="195.7" y="82.7">20</text>
<text x="76.9" y="87.7">17</text>
<text x="76.9" y="85.2">15</text>
<text x="83.8" y="88.8">INH</text>
<text x="83.8" y="86.3">HALT</text>
<text x="112.7" y="88.8">IOSEL</text>
<text x="113.5" y="86.3">WAIT</text>
<text x="123.4" y="87.7">18</text>
<text x="123.4" y="85.2">16</text>
<text x="187.8" y="85.2">21</text>
<text x="187.8" y="87.7">23</text>
<text x="195.7" y="85.2">22</text>
<text x="195.7" y="87.7">24</text>
<text x="76.9" y="95.1">23</text>
<text x="76.9" y="90.2">19</text>
<text x="76.9" y="92.6">21</text>
<text x="83.8" y="91.2">RD</text>
<text x="83.8" y="93.7">0V</text>
<text x="115.2" y="91.2">WR</text>
<text x="116.3" y="93.7">A0</text>
<text x="123.4" y="90.2">20</text>
<text x="123.4" y="92.6">22</text>
<text x="123.4" y="95.1">24</text>
<text x="187.8" y="90.2">25</text>
<text x="187.8" y="92.6">27</text>
<text x="187.8" y="95.1">29</text>
<text x="195.7" y="90.2">26</text>
<text x="195.7" y="92.6">28</text>
<text x="195.7" y="95.1">30</text>
<text x="76.9" y="97.6">25</text>
<text x="76.9" y="100.1">27</text>
<text x="83.8" y="96.2">A1</text>
<text x="83.8" y="98.7">A3</text>
<text x="83.8" y="101.1">A5</text>
<text x="116.3" y="96.2">A2</text>
<text x="116.3" y="98.7">A4</text>
<text x="116.3" y="101.1">A6</text>
<text x="123.4" y="97.6">26</text>
<text x="123.4" y="100.1">28</text>
<text x="187.8" y="97.6">31</text>
<text x="187.8" y="100.1">33</text>
<text x="195.7" y="97.6">32</text>
<text x="195.7" y="100.1">34</text>
<text x="76.9" y="102.5">29</text>
<text x="76.9" y="105">31</text>
<text x="76.9" y="107.5">33</text>
<text x="83.8" y="103.6">A7</text>
<text x="83.8" y="106.1">A9</text>
<text x="115.1" y="106.1">A10</text>
<text x="116.3" y="103.6">A8</text>
<text x="123.4" y="102.5">30</text>
<text x="123.4" y="105">32</text>
<text x="123.4" y="107.5">34</text>
<text x="76.9" y="110">35</text>
<text x="76.9" y="112.4">37</text>
<text x="83.8" y="108.6">A11</text>
<text x="83.8" y="111">A13</text>
<text x="83.8" y="113.5">A15</text>
<text x="115.1" y="108.6">A12</text>
<text x="115.1" y="111">A14</text>
<text x="115.1" y="113.5">A16</text>
<text x="123.4" y="110">36</text>
<text x="123.4" y="112.4">38</text>
<text x="188.9" y="110">1</text>
<text x="188.9" y="112.4">3</text>
<text x="195.7" y="110">2</text>
<text x="195.7" y="112.4">4</text>
<text x="76.9" y="119.9">43</text>
<text x="76.9" y="114.9">39</text>
<text x="76.9" y="117.4">41</text>
<text x="83.8" y="116">A17</text>
<text x="83.8" y="118.5">A19</text>
<text x="115.1" y="116">A18</text>
<text x="116.3" y="118.5">0V</text>
<text x="123.4" y="119.9">44</text>
<text x="123.4" y="114.9">40</text>
<text x="123.4" y="117.4">42</text>
<text x="188.9" y="114.9">5</text>
<text x="188.9" y="117.4">7</text>
<text x="188.9" y="119.9">9</text>
<text x="195.7" y="114.9">6</text>
<text x="195.7" y="117.4">8</text>
<text x="195.7" y="119.9">10</text>
<text x="76.9" y="122.3">45</text>
<text x="76.9" y="124.8">47</text>
<text x="83.8" y="120.9">D0</text>
<text x="83.8" y="123.4">D2</text>
<text x="83.8" y="125.9">D4</text>
<text x="116.2" y="120.9">D1</text>
<text x="116.2" y="123.4">D3</text>
<text x="116.2" y="125.9">D5</text>
<text x="123.4" y="122.3">46</text>
<text x="123.4" y="124.8">48</text>
<text x="187.8" y="124.8">13</text>
<text x="187.9" y="122.3">11</text>
<text x="195.7" y="122.3">12</text>
<text x="195.7" y="124.8">14</text>
<text x="76.9" y="129.8">51</text>
<text x="76.9" y="127.3">49</text>
<text x="83.8" y="130.8">SINT</text>
<text x="83.8" y="128.4">D6</text>
<text x="113.7" y="130.8">IRQX</text>
<text x="116.2" y="128.4">D7</text>
<text x="123.4" y="127.3">50</text>
<text x="123.4" y="129.8">52</text>
<text x="187.8" y="127.3">15</text>
<text x="187.8" y="129.8">17</text>
<text x="195.7" y="127.3">16</text>
<text x="195.7" y="129.8">18</text>
<text x="76.9" y="137.2">57</text>
<text x="76.9" y="134.7">55</text>
<text x="76.9" y="132.2">53</text>
<text x="83.8" y="135.8">V2</text>
<text x="83.8" y="133.3">V0</text>
<text x="116.3" y="135.8">V3</text>
<text x="116.3" y="133.3">V1</text>
<text x="123.4" y="137.2">58</text>
<text x="123.4" y="134.7">56</text>
<text x="123.4" y="132.2">54</text>
<text x="187.8" y="132.2">19</text>
<text x="187.8" y="134.7">21</text>
<text x="187.8" y="137.2">23</text>
<text x="195.7" y="132.2">20</text>
<text x="195.7" y="134.7">22</text>
<text x="195.7" y="137.2">24</text>
<text x="76.9" y="139.7">59</text>
<text x="76.9" y="142.1">61</text>
<text x="83.8" y="140.7">V6</text>
<text x="83.8" y="138.3">V4</text>
<text x="83.8" y="143.2">NMI</text>
<text x="116.3" y="143.2">0V</text>
<text x="116.3" y="140.7">V7</text>
<text x="116.3" y="138.3">V5</text>
<text x="123.4" y="142.1">62</text>
<text x="123.4" y="139.7">60</text>
<text x="187.8" y="139.7">25</text>
<text x="187.8" y="142.1">27</text>
<text x="195.7" y="139.7">26</text>
<text x="195.7" y="142.1">28</text>
<text x="187.8" y="144.6">29</text>
<text x="187.8" y="147.1">31</text>
<text x="187.8" y="149.6">33</text>
<text x="195.7" y="144.6">30</text>
<text x="195.7" y="147.1">32</text>
<text x="195.7" y="149.6">34</text>
</g>
<g font-size="1.6" fill="#808080">
<text x="175.7" y="61.3">+3.3V</text>
<text x="176.1" y="63.8">+12V</text>
<text x="206.4" y="61.3">+3.3V</text>
<text x="206.4" y="63.8">+12V</text>
<text x="64.7" y="68.7">+12V</text>
<text x="66.3" y="71.2">0V</text>
<text x="134.6" y="71.2">0V</text>
<text x="134.6" y="68.7">+3.3V</text>
<text x="176.5" y="71.2">-12V</text>
<text x="176.9" y="68.7">+5V</text>
<text x="177.7" y="66.2">0V</text>
<text x="206.4" y="66.2">0V</text>
<text x="206.4" y="71.2">+5VSB</text>
<text x="206.4" y="68.7">+5V</text>
<text x="65.1" y="76.1">-12V</text>
<text x="65.5" y="73.7">+5V</text>
<text x="134.6" y="76.1">+5VSB</text>
<text x="134.6" y="73.7">+5V</text>
<text x="174.4" y="76.1">BUSRQ</text>
<text x="176.6" y="73.7">CSX</text>
<text x="206.4" y="73.7">RST</text>
<text x="206.4" y="76.1">BUSAK</text>
<text x="63" y="81.1">BUSRQ</text>
<text x="65.2" y="78.6">CSX</text>
<text x="65.3" y="83.6">CLK</text>
<text x="134.6" y="78.6">RST</text>
<text x="134.6" y="83.6">FETCH</text>
<text x="134.6" y="81.1">BUSAK</text>
<text x="175.9" y="81.1">HALT</text>
<text x="176.7" y="78.6">CLK</text>
<text x="177" y="83.6">INH</text>
<text x="206.4" y="78.6">FETCH</text>
<text x="206.4" y="83.6">IOSEL</text>
<text x="206.4" y="81.1">WAIT</text>
<text x="64.5" y="86">HALT</text>
<text x="65.6" y="88.5">INH</text>
<text x="134.6" y="88.5">IOSEL</text>
<text x="134.6" y="86">WAIT</text>
<text x="177.4" y="86">RD</text>
<text x="177.7" y="88.5">0V</text>
<text x="206.4" y="86">WR</text>
<text x="206.4" y="88.5">A0</text>
<text x="66" y="91">RD</text>
<text x="66.3" y="93.5">0V</text>
<text x="66.3" y="95.9">A1</text>
<text x="134.6" y="91">WR</text>
<text x="134.6" y="93.5">A0</text>
<text x="134.6" y="95.9">A2</text>
<text x="177.7" y="91">A1</text>
<text x="177.7" y="93.5">A3</text>
<text x="177.7" y="95.9">A5</text>
<text x="206.4" y="91">A2</text>
<text x="206.4" y="93.5">A4</text>
<text x="206.4" y="95.9">A6</text>
<text x="66.3" y="98.4">A3</text>
<text x="66.3" y="100.9">A5</text>
<text x="134.6" y="98.4">A4</text>
<text x="134.6" y="100.9">A6</text>
<text x="177.7" y="100.9">A9</text>
<text x="177.7" y="98.4">A7</text>
<text x="206.4" y="100.9">A10</text>
<text x="206.4" y="98.4">A8</text>
<text x="66.3" y="105.8">A9</text>
<text x="66.3" y="103.4">A7</text>
<text x="134.6" y="105.8">A10</text>
<text x="134.6" y="103.4">A8</text>
<text x="65.5" y="113.3">A15</text>
<text x="65.5" y="110.8">A13</text>
<text x="65.6" y="108.3">A11</text>
<text x="134.6" y="110.8">A14</text>
<text x="134.6" y="108.3">A12</text>
<text x="134.6" y="113.3">A16</text>
<text x="177" y="113.3">A11</text>
<text x="177.7" y="110.8">0V</text>
<text x="206.4" y="113.3">A12</text>
<text x="206.4" y="110.8">0V</text>
<text x="65.5" y="115.8">A17</text>
<text x="65.5" y="118.2">A19</text>
<text x="134.6" y="118.2">0V</text>
<text x="134.6" y="115.7">A18</text>
<text x="176.9" y="118.2">A15</text>
<text x="176.9" y="115.7">A13</text>
<text x="206.4" y="115.7">A14</text>
<text x="206.4" y="118.2">A16</text>
<text x="66.2" y="120.7">D0</text>
<text x="66.2" y="123.2">D2</text>
<text x="66.2" y="125.6">D4</text>
<text x="134.6" y="120.7">D1</text>
<text x="134.6" y="123.2">D3</text>
<text x="134.6" y="125.6">D5</text>
<text x="176.9" y="120.7">A17</text>
<text x="176.9" y="123.2">A19</text>
<text x="177.6" y="125.6">D0</text>
<text x="206.4" y="125.6">D1</text>
<text x="206.4" y="123.2">0V</text>
<text x="206.4" y="120.7">A18</text>
<text x="64.8" y="130.6">SINT</text>
<text x="66.2" y="128.1">D6</text>
<text x="134.6" y="130.6">IRQX</text>
<text x="134.6" y="128.1">D7</text>
<text x="177.6" y="128.1">D2</text>
<text x="177.6" y="130.6">D4</text>
<text x="206.4" y="128.1">D3</text>
<text x="206.4" y="130.6">D5</text>
<text x="66.3" y="133.1">V0</text>
<text x="66.3" y="135.5">V2</text>
<text x="134.6" y="133.1">V1</text>
<text x="134.6" y="135.5">V3</text>
<text x="176.2" y="135.5">SINT</text>
<text x="177.6" y="133.1">D6</text>
<text x="206.4" y="135.5">IRQX</text>
<text x="206.4" y="133.1">D7</text>
<text x="65.5" y="143">NMI</text>
<text x="66.3" y="138">V4</text>
<text x="66.3" y="140.5">V6</text>
<text x="134.6" y="143">0V</text>
<text x="134.6" y="138">V5</text>
<text x="134.6" y="140.5">V7</text>
<text x="177.7" y="138">V0</text>
<text x="177.7" y="140.5">V2</text>
<text x="177.7" y="143">V4</text>
<text x="206.4" y="138">V1</text>
<text x="206.4" y="140.5">V3</text>
<text x="206.4" y="143">V5</text>
<text x="176.9" y="147.9">NMI</text>
<text x="177.7" y="145.5">V6</text>
<text x="206.4" y="147.9">0V</text>
<text x="206.4" y="145.5">V7</text>
<text x="177.7" y="150.4">0V</text>
<text x="206.4" y="150.4">0V</text>
</g>
</svg>
